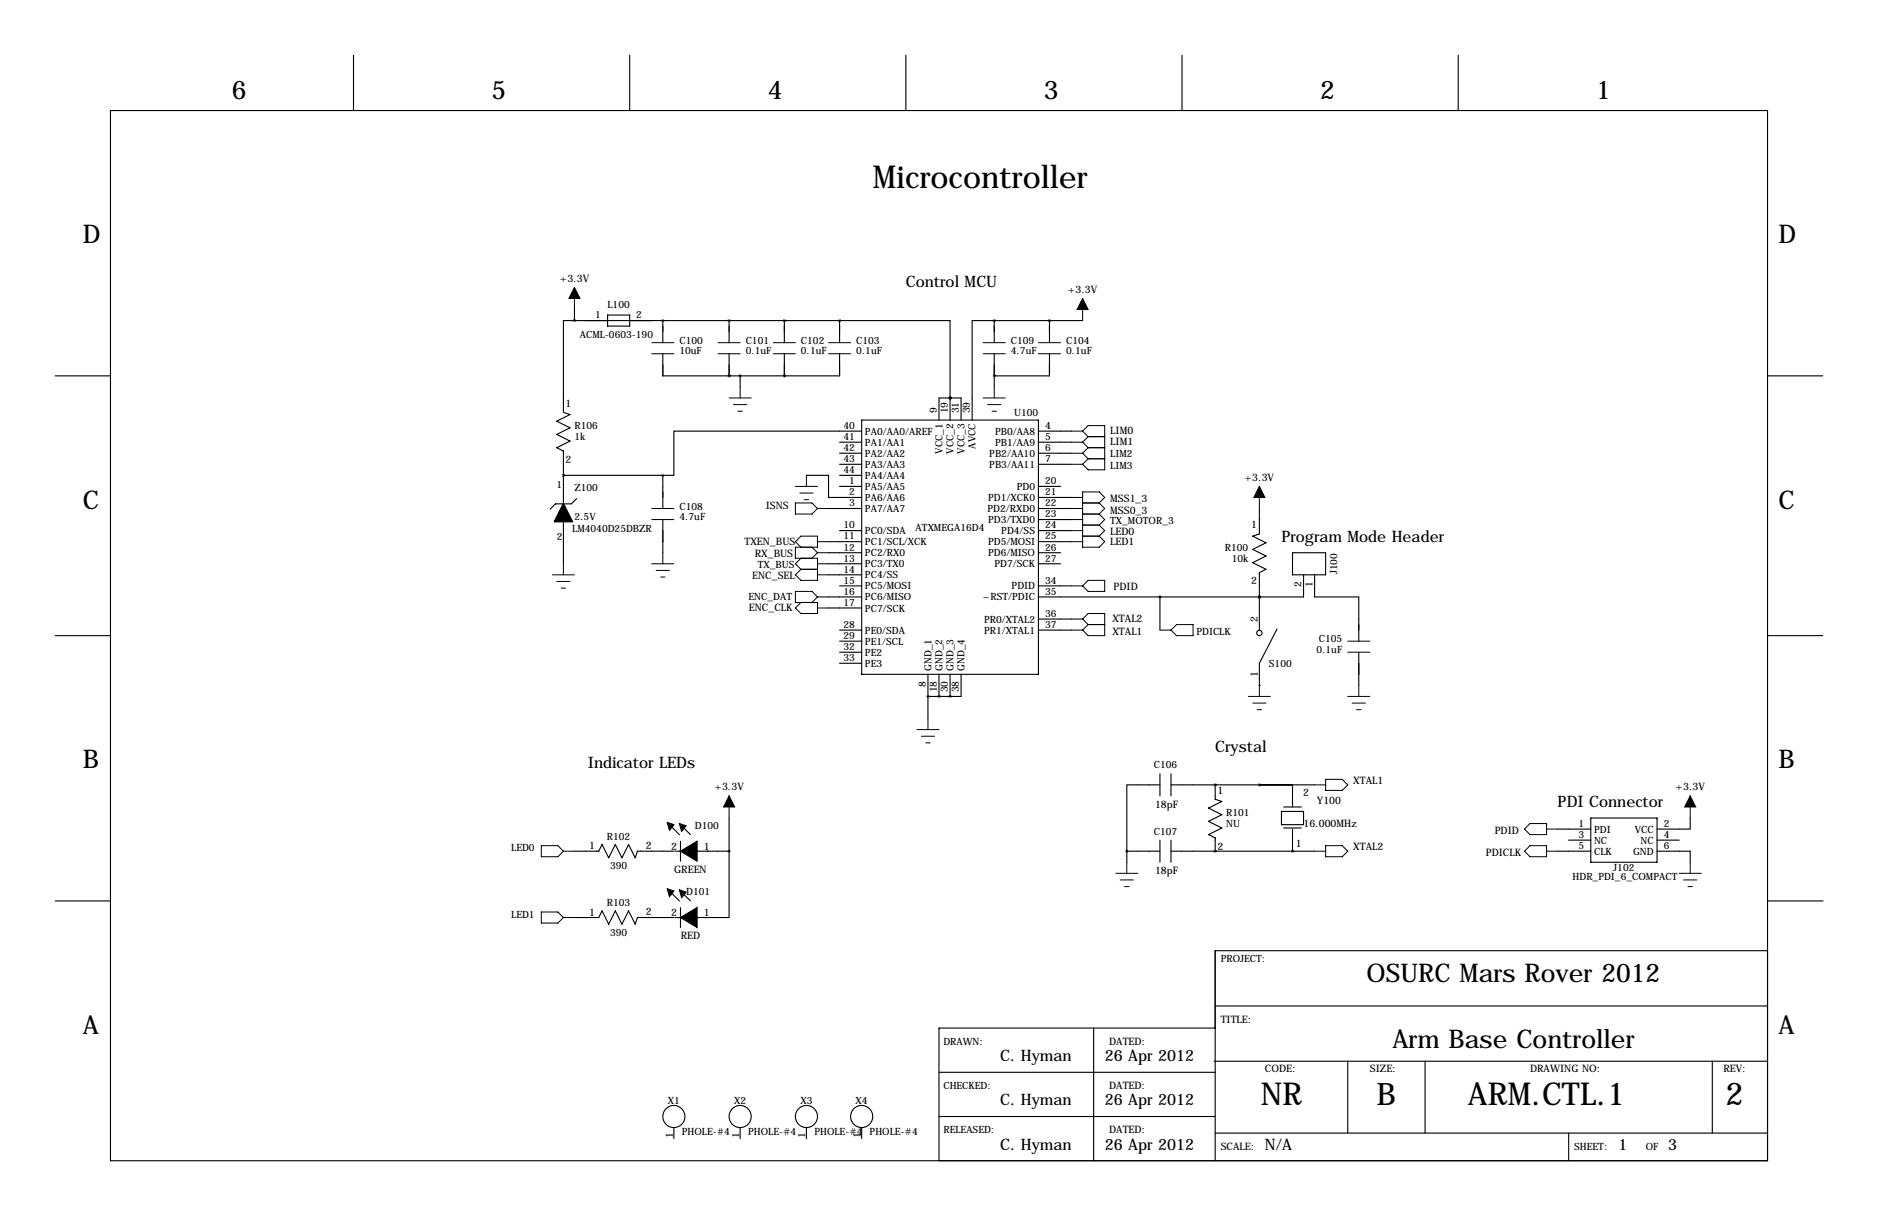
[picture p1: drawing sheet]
<svg xmlns="http://www.w3.org/2000/svg" width="432mm" height="279mm" viewBox="0 0 432 279" stroke-linecap="round" stroke-linejoin="round" font-family="sans-serif">
<g fill="none" stroke="#000" stroke-width=".25">
<path d="M81.3 12.7v12.7M144.8 12.7v12.7M208.3 12.7v12.7M271.8 12.7v12.7M335.3 12.7v12.7M25.4 25.4h381v241.3h-381zM132.1 73.7h-2.6v21l1.6 .5-3.1 1.6 3.1 1.5-3.1 1.5 3.1 1.5-3.1 1.6 1.5 .7v12.2M132.1 73.7h60.9M132.1 71.1v2.6M139.7 72.4h5.1v2.5h-5.1zM152.4 73.7h.1M152.4 73.7v5"/>
<path d="M167.6 73.7h.1M167.6 73.7v5M180.3 73.7h.1M180.3 73.7v5M193 73.7h.1M193 73.7h25.4v17.7M193 73.7v5M228.6 73.7h-5.1v22.8M228.6 73.7h.1M228.6 73.7h20.3M228.6 73.7v5M241.3 73.7h.1"/>
<path d="M241.3 73.7v5M12.7 86.4h12.7M152.4 81.3v5.1h40.6v-5.1M167.6 86.4h.1M167.6 81.3v5.1M170.2 86.4v2.5M180.3 86.4h.1M180.3 81.3v5.1M198.1 99.1h-43.2v10.1h-2.5M198.1 96.5h40.7v58.4h-40.7zM215.9 96.5v-5.1h5.1v5.1M218.4 91.4h.1"/>
<path d="M218.4 91.4v5.1M228.6 86.4h.1M228.6 81.3v7.6M238.8 99.1h7.6M241.3 81.3v5.1h-12.7M406.4 86.4h12.7M129.5 109.2h.1M129.5 109.2h22.9M129.5 119.8v9.7M132.6 114.6l-1.2 1.2h-3.7l-1.2 1.2M152.4 109.2v7.6M152.4 119.4v7.6"/>
<path d="M185.4 109.2h5.1v5.1h7.6M190.5 116.8h7.6M193 101.6h5.1M193 104.1h5.1M193 106.7h5.1M193 109.2h5.1M193 111.8h5.1M238.8 101.6h7.6M238.8 104.1h7.6M238.8 106.7h7.6M238.8 111.8h5M238.8 114.3h7.6"/>
<path d="M238.8 116.8h7.6M238.8 119.4h7.6M289.6 116.8v5.9l-1.6 .5 3.1 1.5-3.1 1.5 3.1 1.6-3.1 1.5 3.1 1.5-1.5 .8v13.2M190.5 124.5h7.6M190.5 127h7.6M190.5 129.5h7.6M190.5 132.1h7.6M190.5 137.2h7.6M190.5 139.7h7.6M193 121.9h5.1M193 134.6h5.1M238.8 121.9h7.6"/>
<path d="M238.8 124.5h7.6M238.8 127h5M238.8 129.5h5M238.8 134.6h7.6M266.7 137.2v7.6M289.6 137.2h.1M297.2 127h7.6v5.1h-7.6zM299.7 132.1v5.1h-60.9M302.3 132.1v5.1h10.1v10.1M12.7 146h12.7M193 144.8h5.1M193 147.3h5.1"/>
<path d="M193 149.9h5.1M193 152.4h5.1M213.4 154.9v10.2M215.9 154.9v5.1M218.4 154.9v5.1M221 154.9v5.1h-7.6M238.8 144.8h7.6M238.8 142.2h7.6M289.6 157.5h.1M293.6 144.5l-4 7.9v5.1M312.4 149.9v7.6M406.4 146h12.7"/>
<path d="M213.4 160h.1M215.9 160h.1M218.4 160h.1M266.7 177.8v5.1M269.2 177.8v5.1M132.1 195.6h5.6l.7-1.5 1.6 3 1.5-3 1.5 3 1.5-3 1.5 3 .6-1.5h8.3M153.7 189.2l2.5 2.6M155.2 195.6h12.4M156.2 189.2l2.5 2.6M156.5 193.3v4.6M167.6 195.6v15.2h-12.4M167.6 188v7.6"/>
<path d="M259.1 195.6h7.6M259.1 195.6v2.5M266.7 180.3h-7.6v15.3M266.7 193v5.1M269.2 180.3h33.1M269.2 193v5.1M269.2 195.6h33.1M279.4 180.3h.1M279.4 195.6h.1M279.4 180.3v3.3l1.5 .5-3 1.6 3 1.5-3 1.5 3 1.5-3 1.6 1.5 .7v3.1M294.6 186.4h5.1v3.1h-5.1zM295.1 185.4h4.1"/>
<path d="M295.1 190.2h4.1M297.2 195.6h.1M297.2 180.3v5.1M297.2 190.5v5.1M358.1 195.6h7.7M358.1 190.5h7.7M360.7 193h5.1M365.8 188h15.2v10.1h-15.2zM381 195.6h7.6v2.5M381 193h5.1M388.6 188v2.5h-7.6M12.7 207h12.7"/>
<path d="M132.1 210.8h5.6l.7-1.5 1.6 3 1.5-3 1.5 3 1.5-3 1.5 3 .6-1.5h8.3M153.7 204.5l2.5 2.5M156.2 204.5l2.5 2.5M156.5 208.5v4.6M406.4 218.4h-127v48.3M406.5 207h12.7M251.5 236.2v30.5M279.4 236.2h-63.5v30.5M279.4 231.1h127M154.9 259.1v2.5M170.2 259.1v2.5M185.4 259.1v2.5"/>
<path d="M198.1 259.1v2.5M215.9 256.5h63.5M215.9 246.4h63.5M279.1 243.8h127.3M309.9 243.8v16.5M327.7 243.8v16.5M393.7 243.8v16.5M279.4 260.3h127M360.7 260.3v6.4"/>
<circle cx="289.6" cy="145.4" r=".61"/>
<circle cx="154.9" cy="256.5" r="2.54"/>
<circle cx="170.2" cy="256.5" r="2.54"/>
<circle cx="185.4" cy="256.5" r="2.54"/>
<circle cx="198.1" cy="256.5" r="2.54"/>
</g>
<g fill="none" stroke="#000" stroke-width=".23">
<path d="M132.1 66v5.1M149.9 78.7h5M165.1 78.7h5.1M177.8 78.7h5.1M190.5 78.7h5.1M226.1 78.7h5M238.8 78.7h5M248.9 68.6v5.1M149.9 81.3h5M165.1 81.3h5.1M167.6 91.4h5.1M168.7 93h3"/>
<path d="M169.7 94.5h1M170.2 88.9v2.5M177.8 81.3h5.1M190.5 81.3h5.1M226.1 81.3h5M226.1 91.4h5M227.1 93h3M228.1 94.5h1M228.6 88.9v2.5M238.8 81.3h5M246.4 99.1h2.5M248.9 99.1l1.3-1.3h3.8v10.1h-3.8l-1.3-1.2"/>
<path d="M248.9 99.1l1.3 1.2M149.9 116.8h5M149.9 119.4h5M182.9 115.6h3.8l1.3 1.2-1.3 1.3h-3.8zM182.9 111.8h5.1M183.9 113.3h3M184.9 114.8h1M185.4 109.2v2.6M188 116.8h2.5M246.4 116.8h2.5M246.4 119.4h2.5M246.4 114.3h2.5"/>
<path d="M246.4 106.7h2.5M246.4 104.1h2.5M246.4 101.6h2.5M248.9 118.1h3.8M248.9 115.6h3.8M248.9 104.1l1.3 1.3M248.9 101.6l1.3 1.3M250.2 105.4h3.8M250.2 105.4l-1.3 1.3M250.2 102.9h3.8M250.2 102.9l-1.3 1.2M250.2 100.3h3.8"/>
<path d="M250.2 100.3l-1.3 1.3M252.7 115.6l1.3-1.3-1.3-1.3h-3.8v12.7h3.8l1.3-1.2-1.3-1.3M252.7 118.1l1.3 1.3-1.3 1.3M252.7 115.6l1.3 1.2-1.3 1.3M289.6 111.8v5M127 132.1h5.1M128 133.6h3.1M129 135.1h1M129.5 129.5v2.6M149.9 129.5h5M150.9 131.1h3M151.9 132.6h1"/>
<path d="M152.4 127v2.5M184.1 125.7l-1.2-1.2 1.2-1.3h3.9v2.5h-5.1v2.6h5.1v5h-3.9l-1.2-1.2 1.2-1.3M184.1 128.3l-1.2 1.2 1.2 1.3M184.1 130.8h3.9M186.7 125.7l1.3 1.3M188 137.2l-1.3-1.3h-3.8v2.5h5.1v2.6h-3.9l-1.2-1.3 1.2-1.3M188 129.5h2.5M188 124.5h2.5M188 132.1h2.5M188 127h2.5M188 127l-1.3 1.3M188 139.7h2.5"/>
<path d="M188 137.2h2.5M188 137.2l-1.3 1.2M246.4 134.6h2.5M246.4 121.9h2.5M246.4 124.5h2.5M248.9 134.6l1.3-1.3h3.8v2.6h-3.8zM248.9 120.7h3.8M248.9 123.2h3.8M252.7 120.7l1.3 1.2-1.3 1.3M246.4 142.2h2.5M246.4 144.8h2.5M248.9 142.2l1.3 1.3"/>
<path d="M248.9 142.2l1.3-1.2h3.8v5h-3.8l-1.3-1.2M250.2 143.5h3.8M250.2 143.5l-1.3 1.3M266.7 144.8h2.5M270.5 143.5h3.8v2.5h-3.8l-1.3-1.2zM289.6 157.5v2.5M309.9 147.3h5.1M309.9 149.9h5.1M312.4 157.5v2.5M210.8 167.6h5.1M211.8 169.2h3.1M212.9 170.7h1"/>
<path d="M213.4 165.1v2.5M287 160h5.1M288 161.5h3.1M289.1 163.1h1M304.8 179.1h3.8l1.3 1.2-1.3 1.3h-3.8zM309.9 160h5.1M310.9 161.5h3M311.9 163.1h1M124.5 194.3h3.8l1.2 1.3-1.2 1.2h-3.8zM129.5 195.6h2.6M167.6 182.9v5.1M259.1 198.1v2.6"/>
<path d="M302.3 180.3h2.5M302.3 195.6h2.5M304.8 194.3h3.8l1.3 1.3-1.3 1.2h-3.8zM350.5 195.6l1.3-1.3h3.8v2.5h-3.8zM350.5 190.5l1.3-1.3h3.8v2.6h-3.8zM355.6 195.6h2.5M355.6 190.5h2.5M388.6 182.9v5.1M388.6 198.1v2.6M124.5 209.5h3.8l1.2 1.3-1.2 1.3h-3.8zM129.5 210.8h2.6M256.5 200.7h5.1"/>
<path d="M257.6 202.2h3M258.6 203.7h1M386.1 200.7h5.1M387.1 202.2h3M388.1 203.7h1"/>
</g>
<path d="M129.5 115.8l2.1 4h-4.1z" fill="#000" stroke="#000" stroke-width=".38"/>
<path d="M153.4 189l1.5 .5-1 1.3zM156.2 189.2l1.5 .5-1 1.3zM156.5 195.6h3.8v2.3zM156.5 195.6l3.8-2.3v2.3zM153.4 204.2l1.5 .5-1 1.3zM156.2 204.5l1.5 .5-1 1.2zM156.5 210.8h3.8v2.3zM156.5 210.8l3.8-2.3v2.3z" fill="#000" stroke="#000" stroke-width=".25"/>
<path d="M132.1 66l1.2 2.6h-2.5zM248.9 68.6l1.3 2.5h-2.6zM289.6 111.8l1.2 2.5h-2.5zM167.6 182.9l1.3 2.5h-2.5zM388.6 182.9l1.3 2.5h-2.6z" fill="#000" stroke="#000" stroke-width=".23"/>
<path d="M180.3 86.4a.05 .05 0 0 0 .1 0 .05 .05 0 0 0-.1 0zM289.5 180.3a.05 .05 0 0 0 .1 0 .05 .05 0 0 0-.1 0zM218.4 160a.05 .05 0 0 0 .1 0 .05 .05 0 0 0-.1 0zM213.3 160a.05 .05 0 0 0 .1 0 .05 .05 0 0 0-.1 0zM218.4 91.4a.05 .05 0 0 0 .1 0 .05 .05 0 0 0-.1 0zM289.5 137.2a.05 .05 0 0 0 .1 0 .05 .05 0 0 0-.1 0zM289.5 137.2a.05 .05 0 0 0 .1 0 .05 .05 0 0 0-.1 0zM167.6 73.7a.05 .05 0 0 0 .1 0 .05 .05 0 0 0-.1 0zM167.6 86.4a.05 .05 0 0 0 .1 0 .05 .05 0 0 0-.1 0zM129.5 109.2a.05 .05 0 0 0 .1 0 .05 .05 0 0 0-.1 0zM180.3 73.7a.05 .05 0 0 0 .1 0 .05 .05 0 0 0-.1 0zM193 73.7a.05 .05 0 0 0 .1 0 .05 .05 0 0 0-.1 0zM218.4 91.4a.05 .05 0 0 0 .1 0 .05 .05 0 0 0-.1 0zM167.6 195.6a.05 .05 0 0 0 .1 0 .05 .05 0 0 0-.1 0z" fill="#000" stroke="#000" stroke-width=".63"/>
<g font-size="7.3">
<text x="200.7" y="43.2">Microcontroller</text>
<text x="289.9" y="254">NR</text>
<text x="337.5" y="254">ARM.CTL.1</text>
<text x="396.7" y="254">2</text>
</g>
<text font-size="7.1" x="316.5" y="254">B</text>
<g font-size="5.9">
<text x="53.3" y="22.9">6</text>
<text x="113" y="22.9">5</text>
<text x="176.5" y="22.9">4</text>
<text x="240" y="22.9">3</text>
<text x="303.5" y="22.9">2</text>
<text x="367" y="22.9">1</text>
<text x="19" y="55.9">D</text>
<text x="408.9" y="55.9">D</text>
<text x="19" y="116.8">C</text>
<text x="408.9" y="116.8">C</text>
<text x="19" y="176.5">B</text>
<text x="408.9" y="176.5">B</text>
<text x="314.2" y="225.6">OSURC Mars Rover 2012</text>
<text x="19" y="237.5">A</text>
<text x="408.9" y="237.5">A</text>
<text x="320.1" y="240.8">Arm Base Controller</text>
</g>
<g font-size="3.6">
<text x="208.3" y="66">Control MCU</text>
<text x="294.6" y="124.5">Program Mode Header</text>
<text x="279.4" y="172.7">Crystal</text>
<text x="135.1" y="176.5">Indicator LEDs</text>
<text x="358.1" y="185.4">PDI Connector</text>
<text x="230" y="243.8">C. Hyman</text>
<text x="254" y="243.8">26 Apr 2012</text>
<text x="230" y="254">C. Hyman</text>
<text x="254" y="254">26 Apr 2012</text>
<text x="230" y="264.2">C. Hyman</text>
<text x="254" y="264.2">26 Apr 2012</text>
<text x="290.8" y="264.2">N/A</text>
<text x="372.1" y="264.1">1</text>
<text x="383.5" y="264.1">3</text>
</g>
<g font-size="2.4">
<text x="128.7" y="64.8">+3.3V</text>
<text x="245.5" y="67.3">+3.3V</text>
<text x="130" y="93.5">1</text>
<text x="255.3" y="99.8">LIM0</text>
<text x="130" y="106.3">2</text>
<text x="255.3" y="102.4">LIM1</text>
<text x="286.2" y="110.5">+3.3V</text>
<text x="176.1" y="116.8">ISNS</text>
<text x="255.3" y="118.1">MSS0_3</text>
<text x="255.3" y="115.3">MSS1_3</text>
<text x="171.2" y="125.2">TXEN_BUS</text>
<text x="255.3" y="122.9">LED0</text>
<text x="255.3" y="125.2">LED1</text>
<text x="287.7" y="121.4">1</text>
<text x="173.5" y="128">RX_BUS</text>
<text x="173" y="133.1">ENC_SEL</text>
<text x="256" y="135.6">PDID</text>
<text x="287.7" y="134.2">2</text>
<text x="172.2" y="140.5">ENC_CLK</text>
<text x="255.8" y="143">XTAL2</text>
<text x="289.2" y="143" transform="rotate(-90 289.2 143)">2</text>
<text x="255.8" y="145.8">XTAL1</text>
<text x="289.2" y="155.5" transform="rotate(-90 289.2 155.5)">1</text>
<text x="164.2" y="181.6">+3.3V</text>
<text x="265.6" y="185.6">18pF</text>
<text x="279.9" y="182.4">1</text>
<text x="299.6" y="182.9">2</text>
<text x="302.8" y="184.7">Y100</text>
<text x="311.1" y="180.1">XTAL1</text>
<text x="385.2" y="181.6">+3.3V</text>
<text x="299.7" y="190.1">16.000MHz</text>
<text x="343.7" y="191.5">PDID</text>
<text x="135.5" y="195.2">1</text>
<text x="148.5" y="195.1">2</text>
<text x="154.3" y="195.2">2</text>
<text x="161.8" y="195.2">1</text>
<text x="279.9" y="195.2">2</text>
<text x="297.9" y="194.7">1</text>
<text x="311.1" y="195.3">XTAL2</text>
<text x="341.6" y="196.6">PDICLK</text>
<text x="155" y="200.5">GREEN</text>
<text x="265.6" y="200.8">18pF</text>
<text x="135.5" y="210.4">1</text>
<text x="148.5" y="210.3">2</text>
<text x="154.3" y="210.5">2</text>
<text x="156.5" y="215.8">RED</text>
<text x="161.8" y="210.5">1</text>
<text x="280.7" y="234.9">TITLE:</text>
<text x="255" y="240">DATED:</text>
<text x="255" y="250.2">DATED:</text>
<text x="290.8" y="246.4">CODE:</text>
<text x="315" y="246.4">SIZE:</text>
<text x="351.8" y="246.4">DRAWING NO:</text>
<text x="396.2" y="246.4">REV:</text>
<text x="255" y="260.3">DATED:</text>
<text x="280.7" y="264.2">SCALE:</text>
</g>
<g font-size="2.3">
<text x="139.7" y="70.9">L100</text>
<text x="133.3" y="77.6">ACML-0603-190</text>
<text x="136.9" y="73.2">1</text>
<text x="146.3" y="73.2">2</text>
<text x="156.2" y="79">C100</text>
<text x="156.2" y="81.4">10uF</text>
<text x="171.4" y="79">C101</text>
<text x="171.4" y="81.4">0.1uF</text>
<text x="184.1" y="79">C102</text>
<text x="184.1" y="81.4">0.1uF</text>
<text x="196.8" y="79">C103</text>
<text x="196.8" y="81.4">0.1uF</text>
<text x="232.4" y="79">C109</text>
<text x="232.4" y="81.4">4.7uF</text>
<text x="245.1" y="79">C104</text>
<text x="245.1" y="81.4">0.1uF</text>
<text x="215.4" y="95" transform="rotate(-90 215.4 95)">9</text>
<text x="217.9" y="95" transform="rotate(-90 217.9 95)">19</text>
<text x="220.5" y="95" transform="rotate(-90 220.5 95)">31</text>
<text x="223" y="95" transform="rotate(-90 223 95)">39</text>
<text x="233.2" y="95.6">U100</text>
<text x="132.1" y="98.6">R106</text>
<text x="132.1" y="101.2">1k</text>
<text x="194" y="98.6">40</text>
<text x="194" y="101.1">41</text>
<text x="198.9" y="99.9">PA0/AA0/AREF</text>
<text x="228.8" y="99.9">PB0/AA8</text>
<text x="240.3" y="98.6">4</text>
<text x="240.3" y="101.1">5</text>
<text x="194" y="103.6">42</text>
<text x="194" y="106.2">43</text>
<text x="198.9" y="102.4">PA1/AA1</text>
<text x="198.9" y="104.9">PA2/AA2</text>
<text x="198.9" y="107.5">PA3/AA3</text>
<text x="216.7" y="104.3" transform="rotate(-90 216.7 104.3)">VCC_1</text>
<text x="219.2" y="104.3" transform="rotate(-90 219.2 104.3)">VCC_2</text>
<text x="221.8" y="104.3" transform="rotate(-90 221.8 104.3)">VCC_3</text>
<text x="224.3" y="103.1" transform="rotate(-90 224.3 103.1)">AVCC</text>
<text x="227.5" y="104.9">PB2/AA10</text>
<text x="227.5" y="107.5">PB3/AA11</text>
<text x="228.8" y="102.4">PB1/AA9</text>
<text x="240.3" y="103.6">6</text>
<text x="240.3" y="106.2">7</text>
<text x="255.3" y="107.7">LIM3</text>
<text x="255.3" y="104.9">LIM2</text>
<text x="128" y="112">1</text>
<text x="132.1" y="112.8">Z100</text>
<text x="194" y="108.7">44</text>
<text x="195.3" y="111.3">1</text>
<text x="195.3" y="113.8">2</text>
<text x="198.9" y="110">PA4/AA4</text>
<text x="198.9" y="112.6">PA5/AA5</text>
<text x="233.8" y="112.6">PD0</text>
<text x="240.3" y="111.3">20</text>
<text x="240.3" y="113.8">21</text>
<text x="132.1" y="119.5">2.5V</text>
<text x="156.2" y="117.1">C108</text>
<text x="156.2" y="119.5">4.7uF</text>
<text x="195.3" y="116.3">3</text>
<text x="198.9" y="115.1">PA6/AA6</text>
<text x="198.9" y="117.6">PA7/AA7</text>
<text x="227.1" y="117.6">PD2/RXD0</text>
<text x="227.2" y="115.1">PD1/XCK0</text>
<text x="240.3" y="116.3">22</text>
<text x="240.3" y="118.9">23</text>
<text x="128" y="124">2</text>
<text x="131.6" y="122.3">LM4040D25DBZR</text>
<text x="194" y="121.4">10</text>
<text x="194" y="124">11</text>
<text x="198.9" y="122.7">PC0/SDA</text>
<text x="198.9" y="125.3">PC1/SCL/XCK</text>
<text x="210.5" y="122">ATXMEGA16D4</text>
<text x="227.2" y="120.2">PD3/TXD0</text>
<text x="227.2" y="125.3">PD5/MOSI</text>
<text x="230.2" y="122.7">PD4/SS</text>
<text x="240.3" y="121.4">24</text>
<text x="240.3" y="124">25</text>
<text x="255.3" y="120.4">TX_MOTOR_3</text>
<text x="174.2" y="130.6">TX_BUS</text>
<text x="194" y="126.5">12</text>
<text x="194" y="129">13</text>
<text x="194" y="131.6">14</text>
<text x="198.9" y="127.8">PC2/RX0</text>
<text x="198.9" y="130.3">PC3/TX0</text>
<text x="227.2" y="127.8">PD6/MISO</text>
<text x="228.6" y="130.3">PD7/SCK</text>
<text x="240.3" y="126.5">26</text>
<text x="240.3" y="129">27</text>
<text x="281.6" y="126.5">R100</text>
<text x="283.2" y="129.1">10k</text>
<text x="307.4" y="132" transform="rotate(-90 307.4 132)">J100</text>
<text x="172.1" y="137.9">ENC_DAT</text>
<text x="194" y="134.1">15</text>
<text x="194" y="136.7">16</text>
<text x="198.9" y="132.9">PC4/SS</text>
<text x="198.9" y="135.4">PC5/MOSI</text>
<text x="198.9" y="138">PC6/MISO</text>
<text x="226" y="138">~RST/PDIC</text>
<text x="232.6" y="135.4">PDID</text>
<text x="240.3" y="134.1">34</text>
<text x="240.3" y="136.7">35</text>
<text x="299.2" y="134.9" transform="rotate(-90 299.2 134.9)">2</text>
<text x="301.8" y="134.9" transform="rotate(-90 301.8 134.9)">1</text>
<text x="194" y="139.2">17</text>
<text x="198.9" y="140.5">PC7/SCK</text>
<text x="226.3" y="143">PR0/XTAL2</text>
<text x="240.3" y="141.7">36</text>
<text x="194" y="144.3">28</text>
<text x="194" y="146.8">29</text>
<text x="194" y="149.4">32</text>
<text x="198.9" y="145.6">PE0/SDA</text>
<text x="198.9" y="148.1">PE1/SCL</text>
<text x="226.3" y="145.6">PR1/XTAL1</text>
<text x="240.3" y="144.3">37</text>
<text x="275.1" y="145.8">PDICLK</text>
<text x="302.7" y="149.9">0.1uF</text>
<text x="303.2" y="147.6">C105</text>
<text x="194" y="151.9">33</text>
<text x="198.9" y="150.7">PE2</text>
<text x="198.9" y="153.2">PE3</text>
<text x="214.2" y="154.2" transform="rotate(-90 214.2 154.2)">GND_1</text>
<text x="216.7" y="154.2" transform="rotate(-90 216.7 154.2)">GND_2</text>
<text x="219.2" y="154.2" transform="rotate(-90 219.2 154.2)">GND_3</text>
<text x="221.8" y="154.2" transform="rotate(-90 221.8 154.2)">GND_4</text>
<text x="291.8" y="153.3">S100</text>
<text x="212.9" y="157.8" transform="rotate(-90 212.9 157.8)">8</text>
<text x="215.4" y="159.1" transform="rotate(-90 215.4 159.1)">18</text>
<text x="217.9" y="159.1" transform="rotate(-90 217.9 159.1)">30</text>
<text x="220.5" y="159.1" transform="rotate(-90 220.5 159.1)">38</text>
<text x="265.3" y="176.5">C106</text>
<text x="159.8" y="190.5">D100</text>
<text x="265.3" y="191.8">C107</text>
<text x="281.9" y="187.5">R101</text>
<text x="281.9" y="190.1">NU</text>
<text x="362.9" y="190">1</text>
<text x="366.5" y="191.3">PDI</text>
<text x="375.9" y="191.3">VCC</text>
<text x="382.5" y="190">2</text>
<text x="117.5" y="195.6">LED0</text>
<text x="139.5" y="193">R102</text>
<text x="362.9" y="192.5">3</text>
<text x="362.9" y="195.1">5</text>
<text x="366.5" y="193.8">NC</text>
<text x="366.5" y="196.4">CLK</text>
<text x="375.5" y="196.4">GND</text>
<text x="377.2" y="193.8">NC</text>
<text x="382.5" y="192.5">4</text>
<text x="382.5" y="195.1">6</text>
<text x="140.3" y="199.7">390</text>
<text x="361.6" y="202.3">HDR_PDI_6_COMPACT</text>
<text x="370.9" y="200.2">J102</text>
<text x="139.5" y="208.3">R103</text>
<text x="157.8" y="205.7">D101</text>
<text x="117.5" y="210.8">LED1</text>
<text x="140.3" y="215">390</text>
<text x="280.7" y="221">PROJECT:</text>
<text x="216.9" y="240">DRAWN:</text>
<text x="216.9" y="250.2">CHECKED:</text>
<text x="153.6" y="253.7">X1</text>
<text x="168.8" y="253.7">X2</text>
<text x="184" y="253.7">X3</text>
<text x="196.7" y="253.7">X4</text>
<text x="154.7" y="261.4" transform="rotate(-90 154.7 261.4)">1</text>
<text x="156.8" y="260.7">PHOLE-#4</text>
<text x="169.9" y="261.4" transform="rotate(-90 169.9 261.4)">1</text>
<text x="172" y="260.7">PHOLE-#4</text>
<text x="185.2" y="261.4" transform="rotate(-90 185.2 261.4)">1</text>
<text x="187.3" y="260.7">PHOLE-#4</text>
<text x="197.9" y="261.4" transform="rotate(-90 197.9 261.4)">1</text>
<text x="200" y="260.7">PHOLE-#4</text>
<text x="216.9" y="260.3">RELEASED:</text>
<text x="361.9" y="264.2">SHEET:</text>
<text x="378.4" y="264.2">OF</text>
</g>
</svg>
